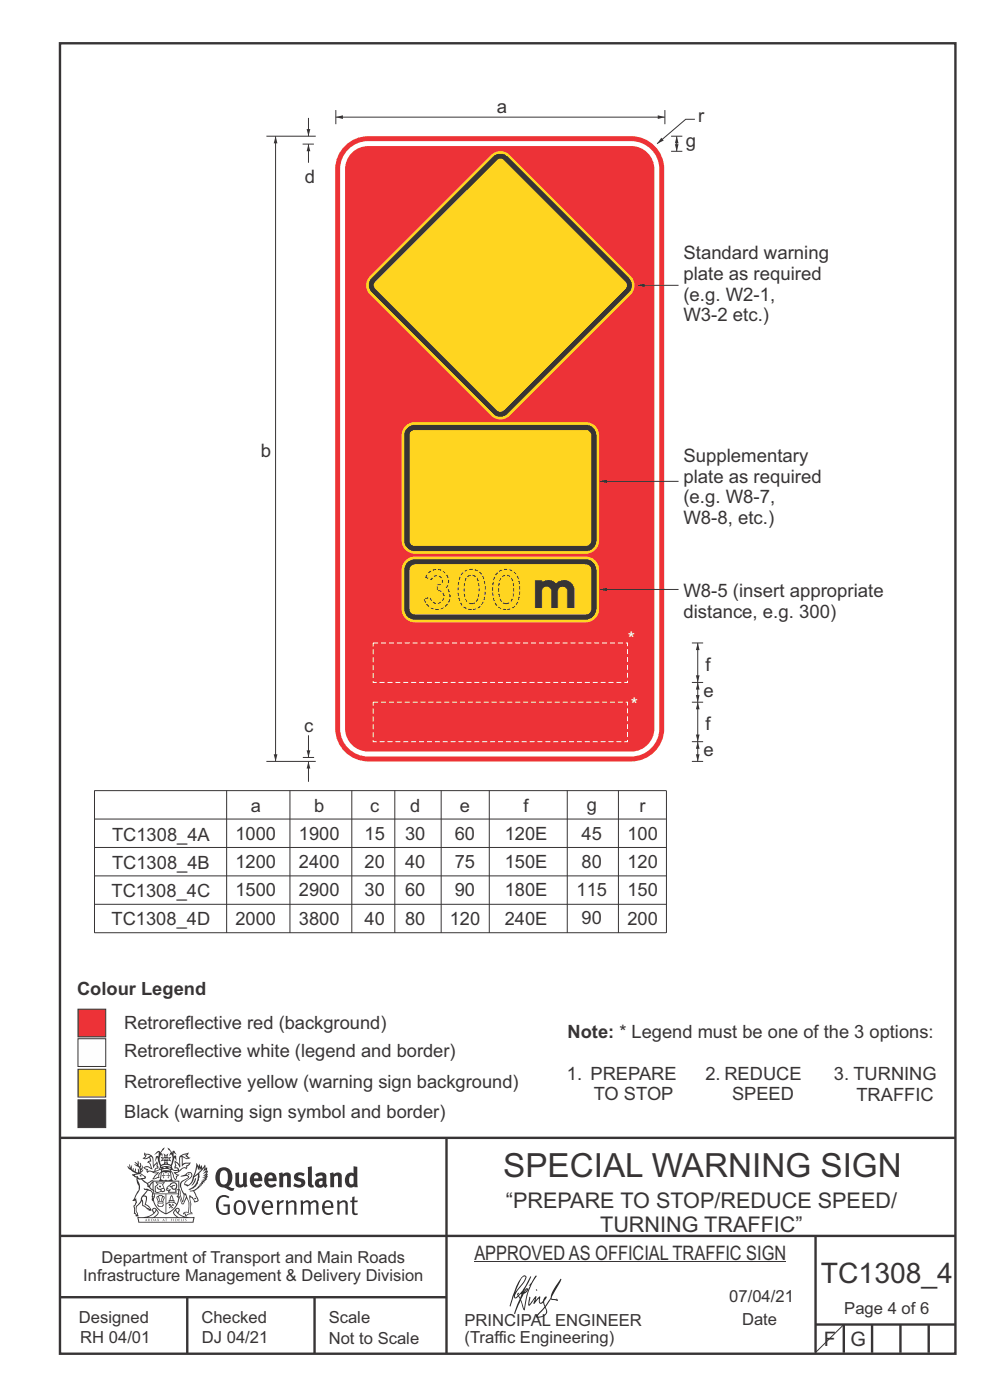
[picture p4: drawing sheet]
<svg xmlns="http://www.w3.org/2000/svg" width="210mm" height="297mm" viewBox="0 0 210 297" stroke-linecap="round" stroke-linejoin="round" font-family="sans-serif">
<g fill="none" stroke="#373435" stroke-width=".51">
<path d="M12.7 9.2h190v278h-190zM12.7 241.4h190M94.7 241.4v45.8M12.7 275.2h82M12.7 262.2h190.1M39.7 275.2v12M66.7 275.2v12M173 262.1v24.9M173 281h29.6M179 281v6M185 281v6M191 281v6"/>
<path d="M197 281v6"/>
</g>
<g fill="#373435">
<path d="M47 248.4a2.55 2.55 0 0 0 0 2.7l.3 .2a.81 .81 0 0 0 1-1v-.5a1.04 1.04 0 0 0-1.1-1.5zM46.3 248.1a1.82 1.82 0 0 1 2.1-.2 1.82 1.82 0 0 1 .9 1.8 2.29 2.29 0 0 1-.8 2l.7 .3h.5l-.2 .6a2.87 2.87 0 0 1-2-.7 2.12 2.12 0 0 1-1.7-3.1z" fill-rule="evenodd"/>
<path d="M49.9 248.9l.8-.2v2a.46 .46 0 0 0 .3 .6 .46 .46 0 0 0 .6-.3v-2.1l.7-.2v2.4l.2 .5-.5 .3-.3-.3a1.02 1.02 0 0 1-1.2 .3 1.02 1.02 0 0 1-.6-1.1z" fill-rule="evenodd"/>
<path d="M54 249.5l-.1 .5h.9a.49 .49 0 0 0-.2-.6 .49 .49 0 0 0-.6 .1zM53.4 249.1a1.34 1.34 0 0 1 1.6-.2 1.34 1.34 0 0 1 .6 1.5v.2h-1.7a.77 .77 0 0 0 .5 .8 .77 .77 0 0 0 .9-.4l.3 .5a1.59 1.59 0 0 1-2 .2 1.59 1.59 0 0 1-.5-2.1z" fill-rule="evenodd"/>
<path d="M57 249.5l-.1 .5h1a.49 .49 0 0 0-.2-.6 .49 .49 0 0 0-.7 .1zM56.4 249.1a1.34 1.34 0 0 1 1.6-.2 1.34 1.34 0 0 1 .7 1.5v.2h-1.8a.77 .77 0 0 0 .5 .8 .77 .77 0 0 0 .9-.4l.4 .5a1.59 1.59 0 0 1-2.1 .2 1.59 1.59 0 0 1-.5-2.1z" fill-rule="evenodd"/>
<path d="M59.2 248.9l.7-.2 .1 .4a.95 .95 0 0 1 1-.3 .95 .95 0 0 1 .7 .8v2.3h-.8v-2.3a.46 .46 0 0 0-.8 .1v2.2h-.8z" fill-rule="evenodd"/>
<path d="M62.6 249.1a1.75 1.75 0 0 1 2-.1l-.2 .5-.6-.2a.43 .43 0 0 0-.6 .3l.4 .3a1.04 1.04 0 0 1 1.2 1.1 1.04 1.04 0 0 1-1.4 1l-1.2-.4 .3-.6 1 .4 .4-.4a.88 .88 0 0 0-1-.5l-.4-.2-.1-.4z" fill-rule="evenodd"/>
<path d="M65.3 247.6l.8-.2 .1 3.8 .3 .2 .1 .4a.88 .88 0 0 1-1 0 .88 .88 0 0 1-.3-1z" fill-rule="evenodd"/>
<path d="M67.8 250.6a.43 .43 0 0 0-.1 .7 .43 .43 0 0 0 .7-.1v-.7zM66.8 249.1a1.7 1.7 0 0 1 2.4 .1v1.9l.3 .4-.4 .5-.5-.4a1.03 1.03 0 0 1-1.7-.1 1.03 1.03 0 0 1 .8-1.5h.7v-.4a.8 .8 0 0 0-1.2 .1z" fill-rule="evenodd"/>
<path d="M70 248.9l.7-.2 .1 .4a.95 .95 0 0 1 1-.3 .95 .95 0 0 1 .7 .8v2.3h-.8v-2.3a.46 .46 0 0 0-.8 .1v2.2h-.8z" fill-rule="evenodd"/>
<path d="M74.3 249.5a1.48 1.48 0 0 0 0 1.7h.5l.2-.1v-1.5l-.3-.2zM75 247.4l.8 .1 .1 4.4h-.7l-.1-.2a1.26 1.26 0 0 1-1.4 0 1.26 1.26 0 0 1-.5-1.3 1.29 1.29 0 0 1 .4-1.4 1.29 1.29 0 0 1 1.4-.1z" fill-rule="evenodd"/>
<path d="M46.4 253.9a1.72 1.72 0 0 1 2.3 0l-.3 .3a1.24 1.24 0 0 0-1.4-.2 1.24 1.24 0 0 0-.6 1.4 1.49 1.49 0 0 0 1.2 1.9l.7-.1v-1.3h-.8l-.1-.4h1.3v1.9a1.93 1.93 0 0 1-2.2 0 1.93 1.93 0 0 1-.7-2.2l.2-.8z" fill-rule="evenodd"/>
<path d="M50.4 255.1a1.65 1.65 0 0 0 .2 2.2 .99 .99 0 0 0 1-1.4 .78 .78 0 0 0-.4-.8 .78 .78 0 0 0-.8 0zM50 254.9a1.33 1.33 0 0 1 1.6-.1 1.33 1.33 0 0 1 .5 1.4 1.31 1.31 0 0 1-1.3 1.6 1.31 1.31 0 0 1-1.2-1.6v-.6z" fill-rule="evenodd"/>
<path d="M52.5 254.7l.4-.1 .9 2.6 .8-2.5h.5l-1.1 3h-.5z" fill-rule="evenodd"/>
<path d="M56.3 255.2l-.2 .7h1.3a.7 .7 0 0 0-.3-.8 .7 .7 0 0 0-.8 .1zM55.9 255a1.22 1.22 0 0 1 1.5-.2 1.22 1.22 0 0 1 .5 1.5h-1.8a.93 .93 0 0 0 .5 1 .93 .93 0 0 0 1.1-.2l.2 .3a1.43 1.43 0 0 1-1.8 .1 1.43 1.43 0 0 1-.6-1.7z" fill-rule="evenodd"/>
<path d="M58.7 254.7l.4-.1 .1 .5 .4-.4 .6-.1-.2 .5a.66 .66 0 0 0-.8 .7v1.9h-.4z" fill-rule="evenodd"/>
<path d="M60.6 254.7l.4-.1 .1 .5a.94 .94 0 0 1 1-.5 .94 .94 0 0 1 .8 .8v2.3h-.5l-.1-2.5a.81 .81 0 0 0-1.2 .3v2.2h-.4z" fill-rule="evenodd"/>
<path d="M63.7 254.7l.5-.1 .1 .5 .4-.3a.78 .78 0 0 1 1.1 .3 .9 .9 0 0 1 1-.5 .9 .9 0 0 1 .8 .8v2.3h-.5l-.1-2.5a.67 .67 0 0 0-1.1 .3v2.2h-.5v-2.4l-.4-.3-.7 .4v2.3h-.5z" fill-rule="evenodd"/>
<path d="M69 255.2l-.1 .7h1.3a.7 .7 0 0 0-.3-.8 .7 .7 0 0 0-.9 .1zM68.7 255a1.22 1.22 0 0 1 1.5-.2 1.22 1.22 0 0 1 .5 1.5h-1.8a.93 .93 0 0 0 .4 1 .93 .93 0 0 0 1.2-.2l.1 .3a1.44 1.44 0 0 1-1.7 .1 1.44 1.44 0 0 1-.6-1.7z" fill-rule="evenodd"/>
<path d="M71.4 254.7l.5-.1 .1 .5a.94 .94 0 0 1 1-.5 .94 .94 0 0 1 .8 .8v2.3h-.5l-.1-2.5a.81 .81 0 0 0-1.2 .3v2.2h-.4z" fill-rule="evenodd"/>
<path d="M74.7 253.9l.5-.1v.9h.7l-.1 .3h-.6v2.2l.1 .2h.5l.1 .3a.75 .75 0 0 1-1.2-.6v-2.1h-.4v-.3h.4z" fill-rule="evenodd"/>
<path d="M30.8 244.9l1.1 .3-.9 .5h-.4l.6-.5zM31.8 245.4h.2a2.44 2.44 0 0 1 .4 1.9l.1 .5 .7-1-.1 .6 .3 .3a.57 .57 0 0 0-.6 .7l-1-.1-.5 .2 .2-.5-.8-.3 .7-.1 .9 .5 .1-.1-.6-1.3-.2-.2h.5zM30.7 244.4l-.1 .5 .2 .4-.6 .4a1.04 1.04 0 0 0 1.4-.1l.2 .6-.3 .1-.2 .4a.94 .94 0 0 1 .8 1.1l-.2-.1a1.16 1.16 0 0 0-1.5-.1l.3 .4 .4 .2 .1 .5 .2 .1 .1-.2a.94 .94 0 0 1 1.1 .2l.8 .1-1.2 1.2a1.13 1.13 0 0 0 1.2-.2l.4-.1-.1-.4 .5-.8a.83 .83 0 0 0-.6 1.1l-.3-.1-.7 .4 1.1-1.4-.5 .1-.5-.1 1.3-.5-.1-.1-.9 .4v-.3l.2-.2 .3 .1 .1-.3-.2-.4v-.6l-.1-.4-.7 1v-.7a1.42 1.42 0 0 0-1.6-1.8z" fill-rule="evenodd"/>
<path d="M38.5 245.2l.5-.2 .7-.1-.6 .3 .8 .5h-.3zM38.3 245.5l.2-.1 .1 2a1.69 1.69 0 0 1 1.6-.6l-.8 .5 .1 .5a1.1 1.1 0 0 0-1.5 .6l-.1-.5-.2-.2h-.5l.3-.4-.3-.7a1.42 1.42 0 0 1 .8 1.1l.2-.1zM37.1 246.2l.1 1-.2 .3 .1 .4h.5l.1 .2a.96 .96 0 0 1-1.1-.1l-.1 .1a1.06 1.06 0 0 0 1.3 .2v.1a.72 .72 0 0 1-1 .2l.3 .5 .6 .2-.4 .2-.1 .6-.2-.3-.4-1.1-.4-.4 .4 .9a1.54 1.54 0 0 0 .7 1.2l.2-.3a.58 .58 0 0 1 .4-.8l.2-.1h-.3l-.5-.3 .9-.5a.93 .93 0 0 1 1.2-.5v.2l.2-.2 .1-.5a.99 .99 0 0 0 .7-.8l-1.3 .1-.3 .2-.1-1.4 .9 .4 .9-.3h-.4l-.5-.4 .4-.7-.6 .2a1.46 1.46 0 0 0-1.4 2.1v.4l-.2-.4z" fill-rule="evenodd"/>
<path d="M35.6 248.9l.2 .1-.1 .3 .4 .1h-.4v.6l-.1-.6h-.3l.3-.1z" fill-rule="evenodd"/>
<path d="M34.6 248.9l.2 .1v.3l.3 .1h-.3l-.1 .6v-.6h-.4l.4-.1z" fill-rule="evenodd"/>
<path d="M34.3 248.8a.57 .57 0 0 1 .9 .2 .57 .57 0 0 1 .9-.2l.2 1.4h-.2a.57 .57 0 0 1-.9 0 .69 .69 0 0 1-1.1 0zM34.2 248.1l-.3 2.1-.2 .4h3l-.2-.4-.3-2.1h-.2v.2l-.8-.1-.8 .1v-.2z" fill-rule="evenodd"/>
<path d="M34.2 252.4a.3 .3 0 0 0 .6 0 .3 .3 0 0 0-.6 0zM33.3 250.9l.3 .3-.3 .4a.79 .79 0 0 0 0 1.3l.8-.2-.1-.3a.55 .55 0 0 1-.7-.6l.1-.1 .2 .3 .3 .2 .8-.2-.4-.7 .4-.4-.7 .2zM33 250.7l1.1 .2 .9-.2-.4 .6 .4 1.2a.56 .56 0 0 1-.8 .3l-.2 .1a.73 .73 0 0 1-.9 .1 .73 .73 0 0 1-.3-1v-.4l.6-.4z" fill-rule="evenodd"/>
<path d="M35.6 251.8l.7-.4a.58 .58 0 0 1 1-.1 .58 .58 0 0 1-.4 .9l-.3-.3a.43 .43 0 0 1 .6-.4 .57 .57 0 0 0-.8 .2l-.2-.1-.3 .1 .4 .2a.55 .55 0 0 0 .9 .4v.5h-1.3l.3-.4-.1-.1-.6 .1 .2-.3-.2-.1zM35.4 251.8l-.1 .2a.39 .39 0 0 0 .2 .6h.3l-.2 .4h1.9l-.1-.8a.86 .86 0 0 0-.1-1.3 .86 .86 0 0 0-1.3 .4z" fill-rule="evenodd"/>
<path d="M36 254.8h.8v.2h-.8zM36.4 253.8l.2 .8h-.4zM36.4 253.5l-.3 .5-.1 .6h-.2v.4l-.7 .4 .2 .1a1.48 1.48 0 0 1 2.1 .2l.2-.1-.6-.5v-.5h-.2l-.1-.6z" fill-rule="evenodd"/>
<path d="M35.8 255.4l.4 .1 .1 .3 .3-.2-.2-.2a.38 .38 0 0 1 .5 .5l-.2-.2-.3 .2 .3 .2-.3 .3-.1-.4-.4 .4-.1-.2 .4-.3-.1-.1-.2 .1z" fill-rule="evenodd"/>
<path d="M34.5 254h.2v.2l-.2 .6h-.2zM33.6 255.3h.9v.2a.55 .55 0 0 1-.8 .4v-.2l-.2-.1zM33.4 254h.2l.2 .8h-.2zM33.6 255l.8-.1 .1 .2h-.8zM33.8 253.7h.5l-.2 1.1h-.1zM33.3 253.8l-.1 .3 .3 1.1a.48 .48 0 0 0-.1 .6 .48 .48 0 0 0 .5 .2h.5a.49 .49 0 0 0 .2-.8l.3-1.1-.1-.3a1.42 1.42 0 0 0-1.5 0z" fill-rule="evenodd"/>
<path d="M33.7 251.5l.4 .1 .1 .3h-.3z" fill-rule="evenodd"/>
<path d="M41.3 250.1l.3-.2-.2 .8-.6 .8h-.2l.5-.7z" fill-rule="evenodd"/>
<path d="M39.7 249l.3-.2 .5 .2a.88 .88 0 0 1-.6 1.1 1.22 1.22 0 0 0-.8 1.3l.5 .2a.72 .72 0 0 0 .9-.4l.5-.8 .2-.6 .8-.6v.2a2.85 2.85 0 0 1-2 2.9l.1 .1a2.13 2.13 0 0 0 1.9-1.5v-.3a2.01 2.01 0 0 0 .3-1.7l1.1-1.3-.4 1 .7-.5-.7 1 .8-.4-.8 .8 .7-.2-.9 .6 .8-.1-.8 .4h.7l-.8 .3 .3 .2h-.4l.2 .3h-.4l.2 .3h-.4l.1 .2h-.1a2.16 2.16 0 0 1-2 1.1l.1 .2 .4-.1a.76 .76 0 0 1 .7 .8l.5 1.2-.6 .2a1.45 1.45 0 0 0-1.1-1.3l.2 1.8-.1 1.8 .4 .3a1.07 1.07 0 0 0-1.2 .4v-.3l-.5-.2a.87 .87 0 0 1 1.1-.1v-.7a4.4 4.4 0 0 0-.6-3.1l-.1-.3h-.2a2.16 2.16 0 0 1-.7-2.2l.3-.4 1.2-.7a.55 .55 0 0 0-.4-.8zM37.8 252.4a.76 .76 0 0 1 .3 1.1l.6 1.6 .4-1.7 .2 .1a.61 .61 0 0 1-.1 .9l-.3 .8-.2 .1-.7-1.6-.3 .1a1.18 1.18 0 0 0 .1-1.4zM41.8 247.5l.2 .7 .3-.5v.6l.4-.5a1.9 1.9 0 0 1-1.2 1.4l-.3 .3zM38.2 249.6l1.4-.2 .2 .2v.3l-.5 .2a1.26 1.26 0 0 0-.9 1.9l.2 .7a1.84 1.84 0 0 1 .1 2.1l-.4-1.4a.96 .96 0 0 0-.4-1.2l-.4 .2a.78 .78 0 0 1 0 1.3l.1 .3h.4l.4 1.1a.38 .38 0 0 0 .2 .4 .38 .38 0 0 0 .4-.1l.6-1.2a2.94 2.94 0 0 1 .4 2.5l-.1 .4h-.8l-.3 .4v.2l.4-.1 .1 .4 .2 .1a1.02 1.02 0 0 1 1.3-.5v-.4l-.3-.1 .1-1.8-.3-1.3h.1a1.14 1.14 0 0 1 .8 1 .63 .63 0 0 0 .8-.2 .63 .63 0 0 0-.2-.9l-.6-1.2 .9-.6 .2-.4h.3l-.1-.2h.4l-.1-.3h.3l-.1-.3 .5-.1-.2-.2 .6-.4v-.2h-.2l.4-.5h-.3l.3-.5-.4 .1 .4-.5v-.3l-.3 .2 .2-.7-.1-.2-.4 .3v-.8l-.6 .8-.2-.8-.2 .5-.3-.7-.1 .6-.5-.8-.1 1.4-.6 1.8a1.81 1.81 0 0 1-1 1.5l-.6-.2a1.75 1.75 0 0 1 1.1-1.2 .75 .75 0 0 0 .1-1.3 .75 .75 0 0 0-1.2 .4z" fill-rule="evenodd"/>
<path d="M41.2 254.1h.3l.2 .2-.4 .1z" fill-rule="evenodd"/>
<path d="M29.4 258.4h11.6l-.1 .8h-11.4zM31.3 258.2l.5-.1a2.48 2.48 0 0 0 1.4-1.3l.3 .5-.5 .6-.5 .3zM32.5 256.6l.3-.2 .2 .1-.3 .7zM37.2 256.8a2.65 2.65 0 0 0 1.8 1.4h-1.1l-.5-.3-.5-.6zM37.4 256.5l.2-.1 .3 .2-.3 .6zM29.2 258.2l.1 1.2h11.8l.2-1.1-.2-.1a4.1 4.1 0 0 1-3.3-.9l.3-.4-.1-.6a1.06 1.06 0 0 0-1.3 1l.2 .4 .6 .5h-4.7l.3-.1a.84 .84 0 0 0 .6-.8 .84 .84 0 0 0-.5-.8l-.3-.2h-.5l-.1 .6 .3 .4a4.2 4.2 0 0 1-3.4 .9z" fill-rule="evenodd"/>
<path d="M31 258.7l.1 .2h-.2zM31 258.5l-.3 .6 .4-.2 .2 .2z" fill-rule="evenodd"/>
<path d="M31.3 258.6h.3v.4a.25 .25 0 0 0 .2-.1 .25 .25 0 0 0-.1-.3h.1a.29 .29 0 0 1 0 .4 .29 .29 0 0 1-.4 0 .29 .29 0 0 1 0-.4z" fill-rule="evenodd"/>
<path d="M32.2 258.6a.22 .22 0 0 1 .3 .2 .22 .22 0 0 1-.3 .2zM32 258.6l.1 .4a.33 .33 0 0 0 .4 0 .33 .33 0 0 0 0-.4 .33 .33 0 0 0-.5 0z" fill-rule="evenodd"/>
<path d="M32.9 258.7l.1 .2h-.2zM32.9 258.5l-.2 .6 .3-.2 .2 .2z" fill-rule="evenodd"/>
<path d="M33.3 258.6h.2l.1 .1 .2-.1-.2 .2 .2 .3-.3-.3-.1 .3h-.1l.2-.3z" fill-rule="evenodd"/>
<path d="M34.7 258.7l.1 .2h-.2zM34.7 258.5l-.3 .6 .4-.2 .2 .2z" fill-rule="evenodd"/>
<path d="M35 258.5h.5l-.2 .1v.5h-.2l.1-.5z" fill-rule="evenodd"/>
<path d="M36.2 258.6l.3-.1-.1 .1v.2h.1h-.1v.3h-.2z" fill-rule="evenodd"/>
<path d="M36.7 258.6h.2v.5h-.2z" fill-rule="evenodd"/>
<path d="M37.3 258.6a.22 .22 0 0 1 .3 .2 .22 .22 0 0 1-.3 .2zM37.1 258.6v.4a.33 .33 0 0 0 .5 0 .33 .33 0 0 0 0-.4 .33 .33 0 0 0-.5 0z" fill-rule="evenodd"/>
<path d="M37.8 258.6l.4-.1-.2 .1v.2h.1h-.1v.2l.2 .1h-.4z" fill-rule="evenodd"/>
<path d="M38.4 258.6h.2l-.1 .4 .2 .1h-.3z" fill-rule="evenodd"/>
<path d="M38.9 258.6h.2v.5h-.2z" fill-rule="evenodd"/>
<path d="M39.3 258.6h.2h-.1l.2 .3-.2 .2-.1-.1v-.1l.2 .1z" fill-rule="evenodd"/>
<path d="M34.2 247.4a1.51 1.51 0 0 1 2 .2 2.67 2.67 0 0 0-2.1 0zM35.7 247.6l.4 .1 .1 .3-.4-.1zM34.6 247.6h.5l.1 .2h-.4zM34 247.8l.3 .2h-.3zM34.9 246.9l.3-.2 .3 .2zM34.9 245.6l.2 .1v.3h-.2zM35 245.1l.2 .2 .2-.2-.1 .3h-.2zM35.1 246.3h.2l.1 .4-.2-.2-.2 .2zM35.3 245.7l.2-.1v.4h-.2zM34.4 245.7h.3l.1 .3-.4 .1 .2-.2zM35.7 245.7h.3l-.2 .2 .2 .2-.4-.1zM32.7 244.9l1-.5-.1 1-.2-.2-.3 .2-.3 1.1 .5-1 .3 .9a1.84 1.84 0 0 1 .2 1.7l.4 .1a2.48 2.48 0 0 1 2.2 0l.2-.2-.2-.7 .7-1.8 .4 .7-.2-1-.2-.1-.2 .3v-.9l.6 .4-.6-.8-.3 .1-.1 .4-.5-.9-.5-.3 .2 .5 .6 .5-.5 .8 .4-.4a2.06 2.06 0 0 1 0 2.3l-.5-.2-.2-.6 .1-.1 .8 .2-.4-.5 .4-.5-.7 .2-.2-.2 .2-.7-.5 .4-.5-.4 .2 .7-.2 .2-.7-.2 .4 .5-.4 .5 .8-.2 .1 .1-.2 .6-.5 .2a2.02 2.02 0 0 1 0-2.2l.3 .5-.1-.7-.3-.1 .8-1.2-.4 .3-.5 .8-.2-.3a.8 .8 0 0 0-.8 .5z" fill-rule="evenodd"/>
<path d="M29.2 250.1l.3 .1a.61 .61 0 0 1 .8 .4l.3 .2a.8 .8 0 0 1 .6 1l.4 .1 .5 .5a1 1 0 0 1 .5 1.1l-.1 .7v-.5h-.1a.96 .96 0 0 0-.8-1.3l-.2-.2h-.7l-.1-.1-.1 .1 .1 .3h.6l-1.2 1.3-.2 1-.4 .6a1.33 1.33 0 0 0-.5 1.8l.2 .5a1.26 1.26 0 0 1-.5-1.5l-.1-.3a1.56 1.56 0 0 0 .4-1.7l-.3 .2 .2-.5a3.2 3.2 0 0 0 .7-3zM30.4 253.9h.4a2.06 2.06 0 0 1-.1 1.6l.7 .5 .4 .4-.6-.1-.8-.6-.1-.9a.51 .51 0 0 1 .1-.9zM28.6 249.3a1.52 1.52 0 0 1 2.1 .5l-1.1 .2-.2-.1-.1-.4h-.5zM27.5 247v.8l-.3-.4h-.1a3.1 3.1 0 0 0 1.9 1.6l-1 .1 .5 .6 .5 .1 .1 1.1a1.84 1.84 0 0 1-.3 2.5l-.4 .9-.3 .4 .2 .1 .4-.1 .1 .4-.2 .5-.3 .2 .1 1.7h.2l.3 .5 .1 .1 .4-.1-.1-.5a1.3 1.3 0 0 1-.1-1.7l.9-1 .1 1.1 .6 .2 .5 .5 .1-.1 .2 .3h.5a1.85 1.85 0 0 0-1.2-1.4l.1-.3a1.39 1.39 0 0 0 0-1.4l-.5-.1 .5-.5a.66 .66 0 0 1 .9-.4 .66 .66 0 0 1 .3 .9l-.1 .4 .2-.1v.2l-.1 .3 .2 .5 .1-.3a2.24 2.24 0 0 0 .1-2.2 .73 .73 0 0 1-.7-.7 .73 .73 0 0 1 .6-.7v-.2a.94 .94 0 0 0-.9 .8 .48 .48 0 0 1-.1-.6 .48 .48 0 0 1 .5-.2l.5-.3a.51 .51 0 0 0-.8 .2l-.5 .2-1-.8h.6l.2-.5-1.2-.7 .5-.5v-.3l-.5 .4 .1-.2a.69 .69 0 0 0 .2-1v.4l-.2 .3v-1.1l-.3-.2 .1 .6-.1 .2-.4-1.3v.7l-.6-.4 .5 .7-.6-.2 .3 .3a1 1 0 0 1 .7 1.4l-.2-.8v.9l-.5-.2v-.8l-.2 .7-.2-.1-.1-.6-.2 .4-.2-.2 .1-.7-.2 .5z" fill-rule="evenodd"/>
<path d="M29.6 249.4l.2-.1 .3 .2z" fill-rule="evenodd"/>
<path d="M32.4 250.5h5.6v2l-.2-.1v-1.7h-5.2v2.5h5.2v-.8l.1 .2-.1 1.1v-.3h-2.5v4a4.1 4.1 0 0 0 2.6-3.6l.1-.1a4 4 0 0 1-2.8 3.9 4.2 4.2 0 0 1-2.8-4.7l.1 1.2 .1-.1a3.8 3.8 0 0 0 2.5 3.4v-4h-2.5l-.2-.9z" fill-rule="evenodd"/>
<circle cx="40" cy="249.1" r=".17"/>
</g>
<path d="M100.6 267.7h66.2" fill="none" stroke="#373435" stroke-width=".21"/>
<g fill="#252726">
<path d="M111.6 273.7l.2-.2-.5 .7zM110.4 274.5l.3 .1-.3 .7-.3-.4zM110.9 270.9l.5-.1a9.3 9.3 0 0 1-2 3.2l-.1 .2 1-2.5zM110.6 271a14.7 14.7 0 0 0-2.2 4.9l-.3 1.2 .1 .1 .8-2.4a.42 .42 0 0 0 .2 .7 .42 .42 0 0 0 .6-.3l.2-.2 .2 .6-1.1 3.1h.2l1.1-2.8 .6 1.9 .2 .2 .2-.5a13.5 13.5 0 0 1 2-6.2l.5-.5-.2-.2-1.6 2.1 .4-.1a14.9 14.9 0 0 0-1.3 5.1l-.4-1.2a1.39 1.39 0 0 1 .2-1.8l.1-.2a.92 .92 0 0 0 .8-1.2 .75 .75 0 0 0-.7 .7l-.2 .2 1.6-3.4h-.1l-.4 .7a10.5 10.5 0 0 1-2.2 3.2l.2-.4a.32 .32 0 0 0-.4 .2 .32 .32 0 0 0 .1 .4l-.5 .4a3.2 3.2 0 0 1 1.1-2.3l.5-.6a2.49 2.49 0 0 0 .7-1.6l-.3-.2z" fill-rule="evenodd"/>
<path d="M115.6 277.5a1.15 1.15 0 0 1 .1 1.3 1.15 1.15 0 0 1-1.2 .5h-.5zM112.3 275.1l-.3 1.7 .3 .2 1.2-1.5-.3 1.1 1.1-1.2a.94 .94 0 0 0 .4 1.2l.5-.3 .3 .9-1.2 1.3a.98 .98 0 0 0-.5 1 1.9 1.9 0 0 0 2.3-1.3l-.1-.3a1.02 1.02 0 0 1 .3-1.4l.5-.9 1.5 .3-.2-.5v.3l-1.1-.2v-.2l2-3.6 .1-.3-.1-.1-1.8 2.7a6.6 6.6 0 0 1-1.5 3l-.2-.2a1.01 1.01 0 0 1 .4-1.4l.1-.2-.3-.2-.3 .5-.2 .5-.5 .4-.2-.4 .1-.9-.2-.1-.8 .9 .2-.9h-.1l-1.4 1.7 .2-1.4v-.1z" fill-rule="evenodd"/>
<path d="M113.7 273.5l.3 .3h-.3z" fill-rule="evenodd"/>
</g>
<g fill="none" stroke="#373435" stroke-width=".21">
<path d="M20 173.8h121.3M20 167.7h121.3M20 167.7v30.2M20.2 179.8h121.2M48.1 167.7v30.2M61.5 167.7v30.2M74.6 167.7v30.2M83.7 167.7v30.2M93.6 167.7v30.2M103.8 167.7v30.2M120.3 167.7v30.2M131.2 167.7v30.2"/>
<path d="M141.4 167.7v30.2M20 197.9h121.3M20 191.8h121.3M20 185.8h121.3M179 281l-6.1 6"/>
</g>
<path d="M73.9 31.7a5.9 5.9 0 0 1 4.2-1.8h55.8a6 6 0 0 1 6 6v118.6a6 6 0 0 1-6 6h-55.8a6 6 0 0 1-6-6v-118.6a5.9 5.9 0 0 1 1.8-4.2zM74.3 32.7a4.9 4.9 0 0 1 3.8-1.7h55.8a4.9 4.9 0 0 1 4.9 4.9v118.6a4.9 4.9 0 0 1-4.9 4.9h-55.8a4.9 4.9 0 0 1-4.9-4.9v-118.6a4.9 4.9 0 0 1 1.1-3.2zM72.8 31.3a7 7 0 0 1 5.3-2.4h55.8a7 7 0 0 1 7 7v118.6a7 7 0 0 1-7 7h-55.8a7 7 0 0 1-7-7v-118.6a6.9 6.9 0 0 1 1.7-4.6z" fill-rule="evenodd" fill="#ed3237"/>
<path d="M147.4 25.3h-1.9l-6.1 5.2" fill="none" stroke="#373435" stroke-width=".21"/>
<path d="M140.3 29.2l.5 .6-1.4 .7z" fill="#373435"/>
<path d="M141 23.4v2.9M146.8 136.4h2.4M146.8 157.3h2.4M146.8 144.8h2.4M146.8 149h2.4M148 157.3v4.2" fill="none" stroke="#373435" stroke-width=".21"/>
<g fill="#373435">
<path d="M148 157.3l.4 1.6h-.8z"/>
<path d="M147.6 160h.8l-.4 1.5z"/>
</g>
<path d="M148 144.8v4.2" fill="none" stroke="#373435" stroke-width=".21"/>
<g fill="#373435">
<path d="M148 144.8l.4 1.5h-.8z"/>
<path d="M147.6 147.5h.8l-.4 1.5z"/>
</g>
<path d="M71.2 24.8h69.8" fill="none" stroke="#373435" stroke-width=".21"/>
<g fill="#373435">
<path d="M71.2 24.8l1.5-.3v.7z"/>
<path d="M139.5 24.5l1.5 .3-1.5 .4z"/>
</g>
<path d="M148 149v8.3" fill="none" stroke="#373435" stroke-width=".21"/>
<g fill="#373435">
<path d="M148 149l.4 1.5h-.8z"/>
<path d="M147.6 155.8h.8l-.4 1.5z"/>
</g>
<path d="M148 136.4v8.4" fill="none" stroke="#373435" stroke-width=".21"/>
<g fill="#373435">
<path d="M148 136.4l.4 1.5h-.8z"/>
<path d="M147.6 143.3h.8l-.4 1.5z"/>
</g>
<path d="M78.5 58.5l25.7-25.6a2.81 2.81 0 0 1 3.9 0l25.7 25.6a2.81 2.81 0 0 1 0 4l-25.7 25.7a2.81 2.81 0 0 1-3.9 0l-25.7-25.7a2.81 2.81 0 0 1 0-4z" fill-rule="evenodd" fill="#ffd520"/>
<path d="M78.9 59l25.7-25.8a2.18 2.18 0 0 1 3.1 0l25.7 25.8a2.18 2.18 0 0 1 0 3l-25.7 25.8a2.18 2.18 0 0 1-3.1 0l-25.7-25.8a2.18 2.18 0 0 1 0-3z" fill-rule="evenodd" fill="#373435"/>
<path d="M79.6 59.8l25.8-25.8a1.05 1.05 0 0 1 1.5 0l25.8 25.8a1.05 1.05 0 0 1 0 1.4l-25.8 25.9a1.05 1.05 0 0 1-1.5 0l-25.8-25.9a1.05 1.05 0 0 1 0-1.4z" fill-rule="evenodd" fill="#ffd520"/>
<path d="M135.3 60.5h8.6" fill="none" stroke="#373435" stroke-width=".21"/>
<path d="M135.3 60.5l1.5-.4v.8z" fill="#373435"/>
<path d="M127.3 102.1h16.6" fill="none" stroke="#373435" stroke-width=".21"/>
<path d="M127.3 102.1l1.5-.4v.8z" fill="#373435"/>
<path d="M85.8 90.6a2.8 2.8 0 0 1 2.2-1.1h36.3a2.81 2.81 0 0 1 2.8 2.9v22.3a2.81 2.81 0 0 1-2.8 2.8h-36.3a2.81 2.81 0 0 1-2.8-2.8v-22.3l.1-.7z" fill-rule="evenodd" fill="#ffd520"/>
<path d="M86.4 90.8l1-.6 .6-.1h36.3a2.26 2.26 0 0 1 2.2 2.3v22.3a2.26 2.26 0 0 1-2.2 2.2h-36.3a2.26 2.26 0 0 1-2.3-2.2v-22.3l.1-.6z" fill-rule="evenodd" fill="#373435"/>
<path d="M87.3 91.5l.7-.3h36.3a1.12 1.12 0 0 1 1.1 1.2v22.3a1.12 1.12 0 0 1-1.1 1.1h-36.3a1.12 1.12 0 0 1-1.1-1.1v-22.3v-.4z" fill-rule="evenodd" fill="#ffd520"/>
<path d="M127.3 125.1h16.6" fill="none" stroke="#373435" stroke-width=".21"/>
<path d="M127.3 125.1l1.5-.4v.7z" fill="#373435"/>
<path d="M86.2 118.7l1.1-.6h.7h36.3a2.79 2.79 0 0 1 2.8 2.8v8.3a2.79 2.79 0 0 1-2.8 2.8h-36.3a2.79 2.79 0 0 1-2.8-2.8v-8.3a2.78 2.78 0 0 1 1-2.2z" fill-rule="evenodd" fill="#ffd520"/>
<path d="M86.4 119.3l.4-.3 1.2-.4h36.3a2.28 2.28 0 0 1 2.2 2.3v8.3a2.28 2.28 0 0 1-2.2 2.3h-36.3a2.28 2.28 0 0 1-2.3-2.3v-8.3l.4-1.2z" fill-rule="evenodd" fill="#373435"/>
<path d="M87.1 120.2l.2-.2 .8-.3 36.6 .1a1.21 1.21 0 0 1 .7 1.1v8.3a1.2 1.2 0 0 1-1.2 1.2h-36.1a1.2 1.2 0 0 1-1.3-1.2v-8.3z" fill-rule="evenodd" fill="#ffd520"/>
<path d="M143.5 28.9v3.2" fill="none" stroke="#373435" stroke-width=".21"/>
<g fill="#373435">
<path d="M143.5 28.9l.4 1.5h-.7z"/>
<path d="M143.2 30.6h.7l-.4 1.5z"/>
</g>
<path d="M58.5 28.9v132.6M71.2 23.4v2.9M142.4 28.9h2.3M142.4 32.1h2.3M146.8 161.5h2.4" fill="none" stroke="#373435" stroke-width=".21"/>
<g fill="#373435">
<path d="M58.5 28.9l.3 1.5h-.7z"/>
<path d="M58.1 160h.7l-.3 1.5z"/>
</g>
<path d="M56.5 28.9h10.5M64.2 30.6h2.4M65.4 30.6v3.9M56.5 161.5h10.5M64.2 160.7h2.4" fill="none" stroke="#373435" stroke-width=".21"/>
<path d="M65.4 30.6l.4 1.5h-.8z" fill="#373435"/>
<path d="M65.4 25v3.9" fill="none" stroke="#373435" stroke-width=".21"/>
<path d="M65 27.4h.8l-.4 1.5z" fill="#373435"/>
<path d="M65.4 156v4.7" fill="none" stroke="#373435" stroke-width=".21"/>
<path d="M65 159.2h.8l-.4 1.5z" fill="#373435"/>
<path d="M65.4 161.5v4.4" fill="none" stroke="#373435" stroke-width=".21"/>
<path d="M65.4 161.5l.4 1.5h-.8z" fill="#373435"/>
<path d="M79.2 136.4h53.9v8.4h-53.9zM79.2 149h53.9v8.3h-53.9z" fill="none" stroke="#fefefe" stroke-width=".21" stroke-dasharray="1 .6" stroke-linecap="butt"/>
<path d="M16.5 220.4h5.9v5.8h-5.9z" fill-rule="evenodd" fill="#fefefe" stroke="#373435" stroke-width=".21"/>
<path d="M16.5 226.8h5.9v5.9h-5.9z" fill-rule="evenodd" fill="#ffd520" stroke="#373435" stroke-width=".21"/>
<path d="M16.5 214.1h5.9v5.9h-5.9z" fill-rule="evenodd" fill="#ed3237" stroke="#373435" stroke-width=".21"/>
<path d="M16.5 233.3h5.9v5.9h-5.9z" fill-rule="evenodd" fill="#373435" stroke="#373435" stroke-width=".21"/>
<text font-size="8.2" fill="#373435" x="90" y="129.2">300</text>
<text font-size="7.1" fill="#373435" x="106.7" y="249.6">SPECIAL WARNING SIGN</text>
<text font-size="6" fill="#373435" x="174.1" y="272.2">TC1308_4</text>
<text font-size="5.9" fill="#373435" x="113.5" y="129">m</text>
<g font-size="4.6" fill="#373435">
<text x="107.3" y="256.2">“PREPARE TO STOP/REDUCE SPEED/</text>
<text x="127.3" y="261.3">TURNING TRAFFIC”</text>
</g>
<g font-size="4.2" fill="#373435">
<text x="100.6" y="267.2">APPROVED AS OFFICIAL TRAFFIC SIGN</text>
<text x="174.7" y="285.6">F</text>
<text x="180.4" y="285.6">G</text>
</g>
<g font-size="3.9" fill="#373435">
<text x="105.4" y="23.9">a</text>
<text x="148.1" y="25.9">r</text>
<text x="145.5" y="31.3">g</text>
<text x="64.7" y="38.9">d</text>
<text x="145" y="55">Standard warning</text>
<text x="145" y="59.4">plate as required</text>
<text x="145" y="63.8">(e.g. W2-1,</text>
<text x="145" y="68.2">W3-2 etc.)</text>
<text x="55.3" y="96.8">b</text>
<text x="145" y="98">Supplementary</text>
<text x="145" y="102.4">plate as required</text>
<text x="145" y="106.8">(e.g. W8-7,</text>
<text x="145" y="111.2">W8-8, etc.)</text>
<text x="145" y="126.6">W8-5 (insert appropriate</text>
<text x="145" y="131">distance, e.g. 300)</text>
<text x="149.7" y="142.3">f</text>
<text x="149.2" y="147.9">e</text>
<text x="64.5" y="155.3">c</text>
<text x="149.7" y="154.9">f</text>
<text x="149.2" y="160.4">e</text>
<text x="53.2" y="172.2">a</text>
<text x="66.7" y="172.2">b</text>
<text x="78.5" y="172.2">c</text>
<text x="87" y="172.2">d</text>
<text x="97.6" y="172.2">e</text>
<text x="111.1" y="172.2">f</text>
<text x="124.5" y="172.1">g</text>
<text x="135.7" y="172.2">r</text>
<text x="23.8" y="178.3">TC1308_4A</text>
<text x="49.9" y="178.2">1000</text>
<text x="63.4" y="178.2">1900</text>
<text x="77.3" y="178.2">15</text>
<text x="85.9" y="178.2">30</text>
<text x="96.5" y="178.2">60</text>
<text x="107.1" y="178.2">120E</text>
<text x="123.4" y="178.1">45</text>
<text x="133.1" y="178.2">100</text>
<text x="23.8" y="184.3">TC1308_4B</text>
<text x="49.9" y="184.2">1200</text>
<text x="63.4" y="184.2">2400</text>
<text x="77.3" y="184.2">20</text>
<text x="85.9" y="184.2">40</text>
<text x="96.5" y="184.2">75</text>
<text x="107.1" y="184.2">150E</text>
<text x="123.4" y="184.1">80</text>
<text x="133.1" y="184.2">120</text>
<text x="23.7" y="190.3">TC1308_4C</text>
<text x="49.9" y="190.2">1500</text>
<text x="63.4" y="190.2">2900</text>
<text x="77.3" y="190.2">30</text>
<text x="85.9" y="190.2">60</text>
<text x="96.5" y="190.2">90</text>
<text x="107.1" y="190.2">180E</text>
<text x="122.3" y="190.1">115</text>
<text x="133.1" y="190.2">150</text>
<text x="23.7" y="196.3">TC1308_4D</text>
<text x="49.9" y="196.1">2000</text>
<text x="63.4" y="196.1">3800</text>
<text x="77.3" y="196.1">40</text>
<text x="85.9" y="196.1">80</text>
<text x="95.4" y="196.1">120</text>
<text x="107.1" y="196.1">240E</text>
<text x="123.4" y="196.1">90</text>
<text x="133.1" y="196.1">200</text>
<text x="16.4" y="211">Colour Legend</text>
<text x="26.3" y="218.3">Retroreflective red (background)</text>
<text x="120.4" y="220.3">Note: * Legend must be one of the 3 options:</text>
<text x="26.3" y="224.3">Retroreflective white (legend and border)</text>
<text x="26.3" y="230.8">Retroreflective yellow (warning sign background)</text>
<text x="120.3" y="229">1. PREPARE</text>
<text x="126" y="233.5">TO STOP</text>
<text x="149.6" y="229">2. REDUCE</text>
<text x="155.3" y="233.4">SPEED</text>
<text x="176.9" y="229">3. TURNING</text>
<text x="181.7" y="233.5">TRAFFIC</text>
<text x="26.3" y="237.3">Black (warning sign symbol and border)</text>
</g>
<g font-size="3.9" fill="#fefefe">
<text x="133.2" y="136.9">*</text>
<text x="133.8" y="150.8">*</text>
</g>
<g font-size="3.5" fill="#373435">
<text x="21.6" y="267.9">Department of Transport and Main Roads</text>
<text x="17.7" y="271.8">Infrastructure Management &amp; Delivery Division</text>
<text x="16.7" y="280.6">Designed</text>
<text x="42.7" y="280.6">Checked</text>
<text x="69.7" y="280.6">Scale</text>
<text x="98.5" y="281.3">PRINCIPAL ENGINEER</text>
<text x="154.7" y="276.2">07/04/21</text>
<text x="157.4" y="281.2">Date</text>
<text x="179.1" y="278.8">Page 4 of 6</text>
<text x="17" y="284.8">RH 04/01</text>
<text x="42.8" y="284.8">DJ 04/21</text>
<text x="69.7" y="285.2">Not to Scale</text>
<text x="98.5" y="284.8">(Traffic Engineering)</text>
</g>
</svg>
